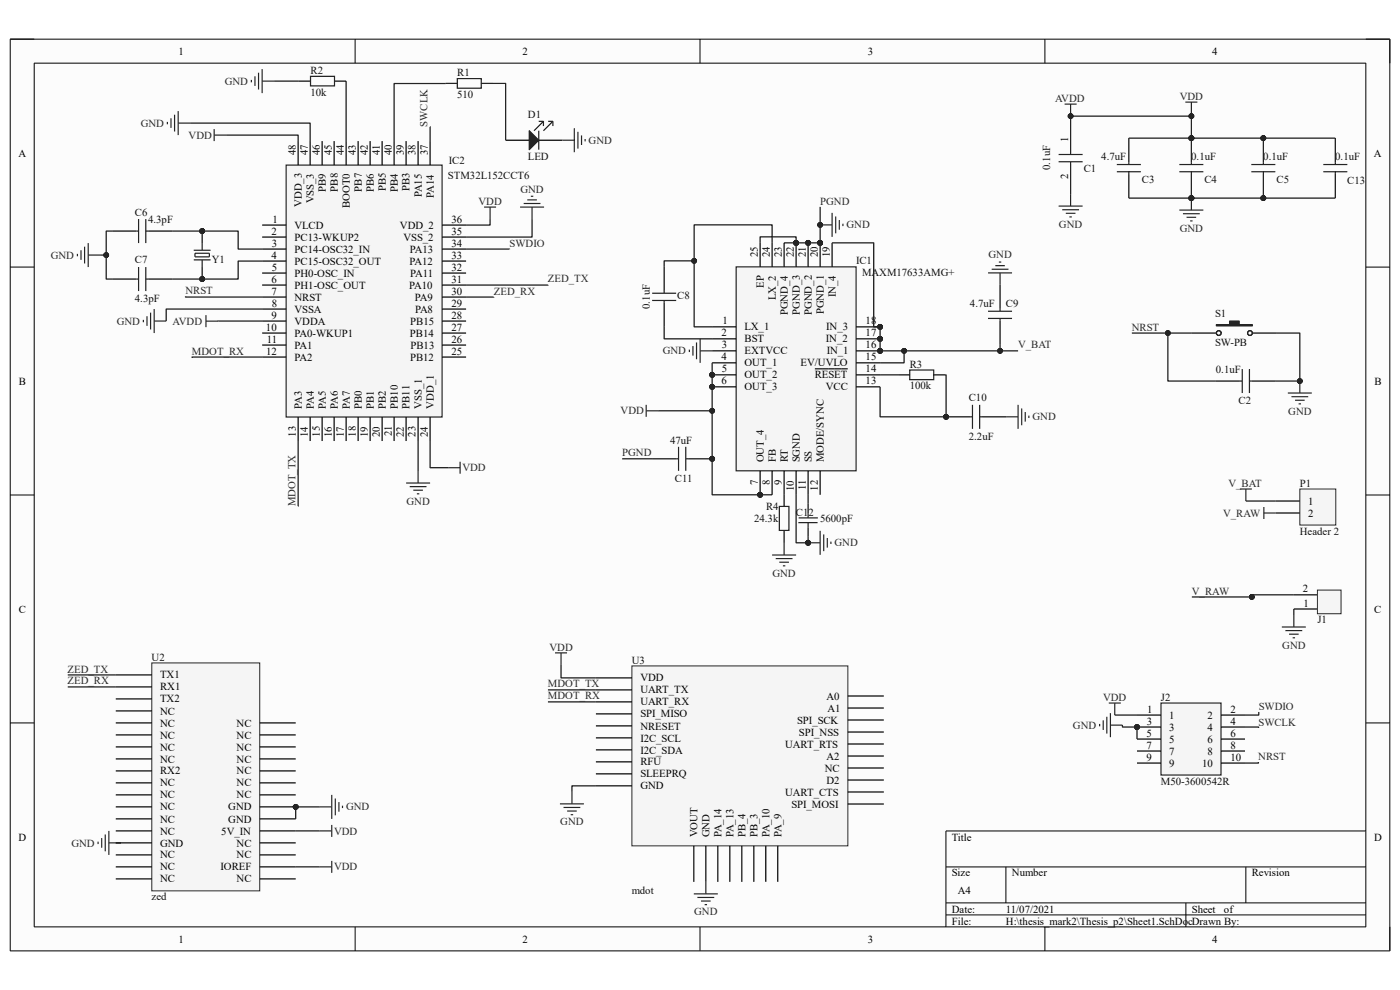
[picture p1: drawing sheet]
<svg xmlns="http://www.w3.org/2000/svg" width="297mm" height="210mm" viewBox="0 0 297 210" stroke-linecap="round" stroke-linejoin="round" font-family="sans-serif">
<path d="M2.2 8.3h292.7v193.4h-292.7z" fill-rule="evenodd" fill="#fcfcfc"/>
<path d="M2.2 8.3h292.7v193.4h-292.7z" fill="none" stroke="#000" stroke-width=".21"/>
<path d="M7.3 13.4h282.5v183.2h-282.5z" fill-rule="evenodd" fill="#fcfcfc"/>
<g fill="none" stroke="#000" stroke-width=".21">
<path d="M2.2 8.3h5.1M7.3 13.4h282.5v183.2h-282.5zM75.3 8.3v5.1M148.5 8.3v5.1M221.7 8.3v5.1M289.8 8.3h5.1v5.1M2.2 56.7h5.1M289.8 56.7h5.1M2.2 105h5.1M289.8 105h5.1M2.2 153.4h5.1M289.8 153.4h5.1"/>
<path d="M289.8 176.3h-89.1v20.3M75.3 196.6v5.1M148.5 196.6v5.1M200.7 183.9h89.1M200.7 191.5h89.1M200.7 194.1h89.1M213.4 183.9v7.6M221.7 196.6v5.1M251.6 191.5v5.1M264.3 183.9v7.6M294.9 196.6v5.1"/>
</g>
<circle cx="252.8" cy="29.3" r=".51" fill="#0e0e0e"/>
<circle cx="252.8" cy="29.3" r=".51" fill="none" stroke="#0e0e0e" stroke-width=".21"/>
<circle cx="252.8" cy="42" r=".51" fill="#0e0e0e"/>
<circle cx="252.8" cy="42" r=".51" fill="none" stroke="#0e0e0e" stroke-width=".21"/>
<path d="M252.8 29.3v5.1" fill="none" stroke="#000" stroke-width=".25"/>
<circle cx="252.8" cy="29.3" r=".51" fill="#0e0e0e"/>
<circle cx="252.8" cy="29.3" r=".51" fill="none" stroke="#0e0e0e" stroke-width=".21"/>
<path d="M252.8 36.9v5.1" fill="none" stroke="#000" stroke-width=".25"/>
<circle cx="252.8" cy="42" r=".51" fill="#0e0e0e"/>
<circle cx="252.8" cy="42" r=".51" fill="none" stroke="#0e0e0e" stroke-width=".21"/>
<path d="M250.2 34.9h5.1M250.2 36.4h5.1M252.8 34.4v.5M252.8 36.4v.5" fill="none" stroke="#1c1c1c" stroke-width=".25"/>
<circle cx="268" cy="29.3" r=".51" fill="#0e0e0e"/>
<circle cx="268" cy="29.3" r=".51" fill="none" stroke="#0e0e0e" stroke-width=".21"/>
<circle cx="268" cy="42" r=".51" fill="#0e0e0e"/>
<circle cx="268" cy="42" r=".51" fill="none" stroke="#0e0e0e" stroke-width=".21"/>
<path d="M268 29.3v5.1" fill="none" stroke="#000" stroke-width=".25"/>
<circle cx="268" cy="29.3" r=".51" fill="#0e0e0e"/>
<circle cx="268" cy="29.3" r=".51" fill="none" stroke="#0e0e0e" stroke-width=".21"/>
<path d="M268 36.9v5.1" fill="none" stroke="#000" stroke-width=".25"/>
<circle cx="268" cy="42" r=".51" fill="#0e0e0e"/>
<circle cx="268" cy="42" r=".51" fill="none" stroke="#0e0e0e" stroke-width=".21"/>
<path d="M265.5 34.9h5.1M265.5 36.4h5.1M268 34.4v.5M268 36.4v.5" fill="none" stroke="#1c1c1c" stroke-width=".25"/>
<path d="M250.2 44.6h5.1M251 45.3h3.5M251.7 46.1h2.1M252.5 46.9h.5M252.8 42v2.6" fill="none" stroke="#262626" stroke-width=".25"/>
<circle cx="252.8" cy="42" r=".51" fill="#0e0e0e"/>
<circle cx="252.8" cy="42" r=".51" fill="none" stroke="#0e0e0e" stroke-width=".21"/>
<path d="M225.9 22.1h2.5M227.1 22.1v2.5M251.5 21.7h2.5M252.8 21.7v2.5" fill="none" stroke="#262626" stroke-width=".25"/>
<circle cx="227.1" cy="24.6" r=".51" fill="#0e0e0e"/>
<circle cx="227.1" cy="24.6" r=".51" fill="none" stroke="#0e0e0e" stroke-width=".21"/>
<path d="M227.1 27.2v5.1M227.1 34.8v5.1M252.9 70.7h5M265.8 70.7h5.1" fill="none" stroke="#000" stroke-width=".25"/>
<path d="M224.6 32.8h5.1M224.6 34.3h5.1M227.1 32.3v.5M227.1 34.3v.5" fill="none" stroke="#1c1c1c" stroke-width=".25"/>
<path d="M224.6 43.7h5.1M225.4 44.5h3.5M226.1 45.3h2.1M226.9 46h.5M227.1 41.2v2.5M95.1 99.2h2.5M97.6 97.9v2.6" fill="none" stroke="#262626" stroke-width=".25"/>
<path d="M258.1 68.9h2.8v-.8h2v.8h2.8v.2h-7.6z" fill-rule="evenodd" fill="#1c1c1c"/>
<g fill="none" stroke="#1c1c1c" stroke-width=".25">
<path d="M258.1 68.9h2.8v-.8h2v.8h2.8v.2h-7.6z"/>
<circle cx="258.6" cy="70.7" r=".51"/>
<circle cx="265.2" cy="70.7" r=".51"/>
</g>
<path d="M273.2 83.4h5.1M274 84.1h3.5M274.7 84.9h2.1M275.5 85.7h.5M275.8 80.8v2.6" fill="none" stroke="#262626" stroke-width=".25"/>
<circle cx="275.8" cy="80.8" r=".51" fill="#0e0e0e"/>
<circle cx="275.8" cy="80.8" r=".51" fill="none" stroke="#0e0e0e" stroke-width=".21"/>
<path d="M63.4 17.2h2.6M70.9 17.2h2.5M94.6 17.7h2.5M102 17.7h2.6M257.9 80.8h5.1M265.6 80.8h5.1" fill="none" stroke="#000" stroke-width=".25"/>
<path d="M65.9 16.2h5.1v2h-5.1zM97 16.7h5.1v2h-5.1zM114.3 27.7v4M263.5 78.3v5.1M265.1 78.3v5.1M263 80.8h.5M265.1 80.8h.5" fill="none" stroke="#1c1c1c" stroke-width=".25"/>
<path d="M53.3 17v.5M54.1 16.2v2M54.9 15.4v3.6M55.6 14.7v5.1M55.6 17.2h2.6" fill="none" stroke="#262626" stroke-width=".25"/>
<path d="M112.3 27.7l2 2-2 2z" fill="#1c1c1c"/>
<path d="M112.3 27.7l2 2-2 2zM114.3 25.7h1M115.3 25.7l-2 2M115.3 25.7v1M116.3 25.7h1M117.3 25.7l-2 2M117.3 25.7v1M236.9 36.4h5.1M236.9 34.9h5.1M239.5 34.4v.5M239.5 36.4v.5" fill="none" stroke="#1c1c1c" stroke-width=".25"/>
<path d="M107.3 29.7h5M114.3 29.7h5M239.5 29.3v5.1M239.5 36.9v5.1" fill="none" stroke="#000" stroke-width=".25"/>
<path d="M119.3 29.7h2.5M121.8 27.2v5.1M122.6 28v3.5M123.4 28.7v2.1M124.1 29.5v.5" fill="none" stroke="#262626" stroke-width=".25"/>
<circle cx="62.7" cy="171.2" r=".51" fill="#0e0e0e"/>
<circle cx="62.7" cy="171.2" r=".51" fill="none" stroke="#0e0e0e" stroke-width=".21"/>
<path d="M32.2 140.6h22.9v48.4h-22.9z" fill-rule="evenodd" fill="#f5f5f5"/>
<path d="M32.2 140.6h22.9v48.4h-22.9z" fill="none" stroke="#262626" stroke-width=".21"/>
<g fill="none" stroke="#000" stroke-width=".25">
<path d="M24.6 143.2h7.6M24.6 145.7h7.6M24.6 148.3h7.6M24.6 150.8h7.6M24.6 153.4h7.6M24.6 155.9h7.6M24.6 158.4h7.6M24.6 161h7.6M24.6 163.5h7.6M24.6 166.1h7.6M24.6 168.6h7.6M24.6 171.2h7.6"/>
<path d="M24.6 173.7h7.6M24.6 176.3h7.6M24.6 178.8h7.6M55.1 171.2h7.6M55.1 173.7h7.6M55.1 176.3h7.6M55.1 178.8h7.6M24.6 181.4h7.6M24.6 183.9h7.6M24.6 186.4h7.6M55.1 181.4h7.6M55.1 183.9h7.6"/>
<path d="M55.1 186.4h7.6"/>
</g>
<circle cx="62.7" cy="171.2" r=".51" fill="#0e0e0e"/>
<circle cx="62.7" cy="171.2" r=".51" fill="none" stroke="#0e0e0e" stroke-width=".21"/>
<path d="M55.1 158.4h7.6M55.1 155.9h7.6M55.1 153.4h7.6M55.1 168.6h7.6M55.1 166.1h7.6M55.1 163.5h7.6M55.1 161h7.6" fill="none" stroke="#000" stroke-width=".25"/>
<path d="M134.1 141.3h45.8v38.1h-45.8z" fill-rule="evenodd" fill="#f5f5f5"/>
<path d="M134.1 141.3h45.8v38.1h-45.8z" fill="none" stroke="#262626" stroke-width=".21"/>
<g fill="none" stroke="#000" stroke-width=".25">
<path d="M274.5 129.2h5M274.5 126.2h5M126.4 143.8h7.7M126.4 146.4h7.7M126.4 148.9h7.7M126.4 151.4h7.7M126.4 154h7.7M126.4 156.5h7.7M126.4 159.1h7.7M179.9 157.8h7.6M179.9 155.3h7.6M179.9 152.7h7.6"/>
<path d="M179.9 150.2h7.6M179.9 147.6h7.6M126.4 161.6h7.7M126.4 164.2h7.7M126.4 166.7h7.7M147.2 179.4v7.7M149.7 179.4v7.7M152.3 179.4v7.7M154.8 179.4v7.7M157.4 179.4v7.7M159.9 179.4v7.7M162.5 179.4v7.7"/>
<path d="M165 179.4v7.7M179.9 170.6h7.6M179.9 168h7.6M179.9 165.5h7.6M179.9 162.9h7.6M179.9 160.4h7.6"/>
</g>
<g fill="none" stroke="#262626" stroke-width=".25">
<path d="M16.4 53.9v.5M17.2 53.1v2M17.9 52.3v3.6M18.7 51.6v5.1M18.7 54.1h2.6M117.8 138.5h2.5M119 138.5v2.5M20.8 178.6v.5M21.6 177.8v2M22.3 177v3.6M23.1 176.3v5.1M23.1 178.8h2.5"/>
<path d="M67.8 171.2h2.6M67.8 176.3h2.6M70.4 168.6v5.1M70.4 175v2.5M71.1 169.4v3.6M71.9 170.2v2M72.7 170.9v.5M118.8 170.5h5.1M119.6 171.3h3.5M120.3 172.1h2.1M121.1 172.8h.5M121.3 168v2.5"/>
<path d="M67.8 183.9h2.6M70.4 182.6v2.6M147.2 189.6h5.1M148 190.4h3.5M148.7 191.1h2.1M149.5 191.9h.5M149.7 187.1v2.5"/>
</g>
<path d="M279.5 125.2h5v5h-5z" fill-rule="evenodd" fill="#f5f5f5"/>
<path d="M279.5 125.2h5v5h-5z" fill="none" stroke="#262626" stroke-width=".21"/>
<path d="M271.9 133h5.1M272.7 133.8h3.6M273.5 134.5h2M274.2 135.3h.5M274.5 130.5v2.5" fill="none" stroke="#262626" stroke-width=".25"/>
<circle cx="151.1" cy="79.5" r=".51" fill="#0e0e0e"/>
<circle cx="151.1" cy="79.5" r=".51" fill="none" stroke="#0e0e0e" stroke-width=".21"/>
<circle cx="151.1" cy="82.1" r=".51" fill="#0e0e0e"/>
<circle cx="151.1" cy="82.1" r=".51" fill="none" stroke="#0e0e0e" stroke-width=".21"/>
<circle cx="161.3" cy="105" r=".51" fill="#0e0e0e"/>
<circle cx="161.3" cy="105" r=".51" fill="none" stroke="#0e0e0e" stroke-width=".21"/>
<circle cx="186.7" cy="74.4" r=".51" fill="#0e0e0e"/>
<circle cx="186.7" cy="74.4" r=".51" fill="none" stroke="#0e0e0e" stroke-width=".21"/>
<circle cx="186.7" cy="71.9" r=".51" fill="#0e0e0e"/>
<circle cx="186.7" cy="71.9" r=".51" fill="none" stroke="#0e0e0e" stroke-width=".21"/>
<circle cx="186.7" cy="69.3" r=".51" fill="#0e0e0e"/>
<circle cx="186.7" cy="69.3" r=".51" fill="none" stroke="#0e0e0e" stroke-width=".21"/>
<circle cx="174" cy="51.5" r=".51" fill="#0e0e0e"/>
<circle cx="174" cy="51.5" r=".51" fill="none" stroke="#0e0e0e" stroke-width=".21"/>
<circle cx="171.4" cy="51.5" r=".51" fill="#0e0e0e"/>
<circle cx="171.4" cy="51.5" r=".51" fill="none" stroke="#0e0e0e" stroke-width=".21"/>
<circle cx="168.9" cy="51.5" r=".51" fill="#0e0e0e"/>
<circle cx="168.9" cy="51.5" r=".51" fill="none" stroke="#0e0e0e" stroke-width=".21"/>
<path d="M156.2 56.6h25.4v43.3h-25.4z" fill-rule="evenodd" fill="#f5f5f5"/>
<path d="M156.2 56.6h25.4v43.3h-25.4z" fill="none" stroke="#262626" stroke-width=".25"/>
<path d="M151.1 69.3h5.1M151.1 71.9h5.1M151.1 74.4h5.1M151.1 77h5.1M151.1 79.5h5.1" fill="none" stroke="#000" stroke-width=".25"/>
<circle cx="151.1" cy="79.5" r=".51" fill="#0e0e0e"/>
<circle cx="151.1" cy="79.5" r=".51" fill="none" stroke="#0e0e0e" stroke-width=".21"/>
<path d="M151.1 82.1h5.1" fill="none" stroke="#000" stroke-width=".25"/>
<circle cx="151.1" cy="82.1" r=".51" fill="#0e0e0e"/>
<circle cx="151.1" cy="82.1" r=".51" fill="none" stroke="#0e0e0e" stroke-width=".21"/>
<path d="M161.3 99.9v5.1" fill="none" stroke="#000" stroke-width=".25"/>
<circle cx="161.3" cy="105" r=".51" fill="#0e0e0e"/>
<circle cx="161.3" cy="105" r=".51" fill="none" stroke="#0e0e0e" stroke-width=".21"/>
<path d="M172.9 78.2h6.9M181.6 79.5h5.1M181.6 77h5.1M181.6 74.4h5.1M163.8 99.9v5.1M166.3 99.9v5.1M168.9 99.9v5.1M171.4 99.9v5.1M174 99.9v5.1M181.6 82.1h5.1" fill="none" stroke="#000" stroke-width=".25"/>
<circle cx="186.7" cy="74.4" r=".51" fill="#0e0e0e"/>
<circle cx="186.7" cy="74.4" r=".51" fill="none" stroke="#0e0e0e" stroke-width=".21"/>
<path d="M181.6 71.9h5.1" fill="none" stroke="#000" stroke-width=".25"/>
<circle cx="186.7" cy="71.9" r=".51" fill="#0e0e0e"/>
<circle cx="186.7" cy="71.9" r=".51" fill="none" stroke="#0e0e0e" stroke-width=".21"/>
<path d="M181.6 69.3h5.1" fill="none" stroke="#000" stroke-width=".25"/>
<circle cx="186.7" cy="69.3" r=".51" fill="#0e0e0e"/>
<circle cx="186.7" cy="69.3" r=".51" fill="none" stroke="#0e0e0e" stroke-width=".21"/>
<path d="M174 51.5v5.1M176.5 51.5v5.1" fill="none" stroke="#000" stroke-width=".25"/>
<circle cx="174" cy="51.5" r=".51" fill="#0e0e0e"/>
<circle cx="174" cy="51.5" r=".51" fill="none" stroke="#0e0e0e" stroke-width=".21"/>
<path d="M171.4 51.5v5.1" fill="none" stroke="#000" stroke-width=".25"/>
<circle cx="171.4" cy="51.5" r=".51" fill="#0e0e0e"/>
<circle cx="171.4" cy="51.5" r=".51" fill="none" stroke="#0e0e0e" stroke-width=".21"/>
<path d="M168.9 51.5v5.1" fill="none" stroke="#000" stroke-width=".25"/>
<circle cx="168.9" cy="51.5" r=".51" fill="#0e0e0e"/>
<circle cx="168.9" cy="51.5" r=".51" fill="none" stroke="#0e0e0e" stroke-width=".21"/>
<path d="M161.3 51.5v5.1M163.8 51.5v5.1M166.3 51.5v5.1M212.2 60.4v5.1M212.2 68.1v5.1" fill="none" stroke="#000" stroke-width=".25"/>
<path d="M209.6 67.6h5.1M209.6 66h5.1M212.2 65.5v.5M212.2 67.6v.5" fill="none" stroke="#1c1c1c" stroke-width=".25"/>
<path d="M209.6 57.9h5.1M210.4 57.1h3.5M211.1 56.4h2.1M211.9 55.6h.5M212.2 57.9v2.5" fill="none" stroke="#262626" stroke-width=".25"/>
<circle cx="151.1" cy="97.3" r=".51" fill="#0e0e0e"/>
<circle cx="151.1" cy="97.3" r=".51" fill="none" stroke="#0e0e0e" stroke-width=".21"/>
<path d="M146 97.3h5.1" fill="none" stroke="#000" stroke-width=".25"/>
<circle cx="151.1" cy="97.3" r=".51" fill="#0e0e0e"/>
<circle cx="151.1" cy="97.3" r=".51" fill="none" stroke="#0e0e0e" stroke-width=".21"/>
<path d="M138.4 97.3h5" fill="none" stroke="#000" stroke-width=".25"/>
<path d="M143.4 97.3h.6M144 94.8v5.1M145.5 94.8v5.1M145.5 97.3h.5" fill="none" stroke="#1c1c1c" stroke-width=".25"/>
<circle cx="200.7" cy="88.4" r=".51" fill="#0e0e0e"/>
<circle cx="200.7" cy="88.4" r=".51" fill="none" stroke="#0e0e0e" stroke-width=".21"/>
<path d="M200.7 88.4h5.1" fill="none" stroke="#000" stroke-width=".25"/>
<circle cx="200.7" cy="88.4" r=".51" fill="#0e0e0e"/>
<circle cx="200.7" cy="88.4" r=".51" fill="none" stroke="#0e0e0e" stroke-width=".21"/>
<path d="M208.3 88.4h5.1M171.4 106.9v2M171.4 111.9v2" fill="none" stroke="#000" stroke-width=".25"/>
<path d="M205.8 88.4h.5M206.3 85.9v5.1M207.8 85.9v5.1M207.8 88.4h.5M169.4 110.9h4.1M169.4 109.9h4.1M171.4 108.9v1M171.4 110.9v1" fill="none" stroke="#1c1c1c" stroke-width=".25"/>
<path d="M213.4 88.4h2.6M216 85.9v5.1M216.7 86.6v3.6M217.5 87.4v2M218.3 88.2v.5M171.4 115.1h2.6M174 112.6v5.1M174.8 113.4v3.5M175.5 114.1v2.1M176.3 114.9v.5" fill="none" stroke="#262626" stroke-width=".25"/>
<circle cx="171.4" cy="115.1" r=".51" fill="#0e0e0e"/>
<circle cx="171.4" cy="115.1" r=".51" fill="none" stroke="#0e0e0e" stroke-width=".21"/>
<path d="M23.8 59.2h5.1M23.8 49h5.1M31.4 59.2h5.1M31.4 49h5.1M140.9 56.6v5.1M140.9 64.2v5.1M190.5 79.5h2.6M198 79.5h2.6M166.3 105v2.5M166.3 112.4v2.6" fill="none" stroke="#000" stroke-width=".25"/>
<g fill="none" stroke="#1c1c1c" stroke-width=".25">
<path d="M28.9 59.2h.5M28.9 49h.5M29.4 46.5v5.1M29.4 56.7v5M30.9 46.5v5.1M30.9 56.7v5M30.9 59.2h.5M30.9 49h.5M138.4 63.7h5M138.4 62.2h5M140.9 61.7v.5M140.9 63.7v.5"/>
<path d="M193 78.5h5.1v2h-5.1zM165.3 107.4h2.1v5.1h-2.1z"/>
</g>
<path d="M146.2 74.2v.5M147 73.4v2M147.8 72.6v3.6M148.5 71.9v5.1M148.5 74.4h2.6" fill="none" stroke="#262626" stroke-width=".25"/>
<circle cx="42.9" cy="49" r=".51" fill="#0e0e0e"/>
<circle cx="42.9" cy="49" r=".51" fill="none" stroke="#0e0e0e" stroke-width=".21"/>
<circle cx="42.9" cy="59.2" r=".51" fill="#0e0e0e"/>
<circle cx="42.9" cy="59.2" r=".51" fill="none" stroke="#0e0e0e" stroke-width=".21"/>
<path d="M41.1 55.1h3.6M41.1 53.1h3.6M41.4 53.7h3v.8h-3zM42.9 51.6v1.5M42.9 55.1v1.6" fill="none" stroke="#1c1c1c" stroke-width=".25"/>
<path d="M42.9 49v2.6" fill="none" stroke="#000" stroke-width=".25"/>
<circle cx="42.9" cy="49" r=".51" fill="#0e0e0e"/>
<circle cx="42.9" cy="49" r=".51" fill="none" stroke="#0e0e0e" stroke-width=".21"/>
<path d="M42.9 56.7v2.5" fill="none" stroke="#000" stroke-width=".25"/>
<circle cx="42.9" cy="59.2" r=".51" fill="#0e0e0e"/>
<circle cx="42.9" cy="59.2" r=".51" fill="none" stroke="#0e0e0e" stroke-width=".21"/>
<path d="M137.1 85.9v2.5M137.1 87.1h2.5M163.8 117.7h5.1M164.6 118.5h3.5M165.3 119.3h2.1M166.3 115.2v2.5M166.1 120h.5" fill="none" stroke="#262626" stroke-width=".25"/>
<path d="M275.8 103.7h7.6v7.7h-7.6z" fill-rule="evenodd" fill="#f5f5f5"/>
<path d="M275.8 103.7h7.6v7.7h-7.6z" fill="none" stroke="#262626" stroke-width=".21"/>
<path d="M270.7 106.3h5.1M270.7 108.8h5.1" fill="none" stroke="#000" stroke-width=".25"/>
<path d="M174 47.7h2.5M176.5 45.2v5M177.3 45.9v3.6M178.1 46.7v2M178.8 47.5v.5M263 103.7h2.6M264.3 103.7v2.6M268.1 107.6v2.5M268.1 108.8h2.6" fill="none" stroke="#262626" stroke-width=".25"/>
<circle cx="174" cy="47.7" r=".51" fill="#0e0e0e"/>
<circle cx="174" cy="47.7" r=".51" fill="none" stroke="#0e0e0e" stroke-width=".21"/>
<path d="M283.3 29.3v5.1M283.3 36.9v5.1" fill="none" stroke="#000" stroke-width=".25"/>
<path d="M280.7 34.9h5.1M280.7 36.4h5.1M283.3 34.4v.5M283.3 36.4v.5" fill="none" stroke="#1c1c1c" stroke-width=".25"/>
<path d="M60.7 35h33.1v53.5h-33.1z" fill-rule="evenodd" fill="#f5f5f5"/>
<g fill="none" stroke="#262626" stroke-width=".25">
<path d="M35.5 25.9v.5M36.3 25.1v2M37 24.3v3.6M37.8 23.6v5.1M37.8 26.1h2.5M45.4 27.4v2.5M45.4 28.7h2.6M60.7 35h33.1v53.5h-33.1zM102.7 43.9h2.5M104 43.9v2.6M110.3 43.9h5.1M111.1 43.2h3.6"/>
<path d="M111.9 42.4h2M112.6 41.6h.5M112.9 43.9v2.6M30.4 67.9v.5M31.2 67.1v2M31.9 66.3v3.6M32.7 65.6v5.1M32.7 68.1h2.6M43.7 66.9v2.5M43.7 68.1h2.5M88.7 99.9v2.6M86.2 102.5h5"/>
<path d="M86.9 103.2h3.6M87.7 104h2M88.4 104.8h.6"/>
</g>
<g fill="none" stroke="#000" stroke-width=".25">
<path d="M63.2 29.9v5.1M65.8 29.9v5.1M68.3 29.9v5.1M70.9 29.9v5.1M73.4 29.9v5.1M76 29.9v5.1M78.5 29.9v5.1M81.1 29.9v5.1M83.6 29.9v5.1M86.2 29.9v5.1M88.7 29.9v5.1M91.2 29.9v5.1"/>
<path d="M55.6 47.7h5.1M55.6 50.3h5.1M55.6 52.8h5.1M55.6 55.4h5.1M55.6 57.9h5.1M93.8 47.7h5.1M93.8 50.3h5.1M93.8 52.8h5.1M93.8 55.4h5.1M93.8 57.9h5.1M55.6 60.5h5.1M55.6 63h5.1"/>
<path d="M55.6 65.6h5.1M55.6 68.1h5.1M55.6 70.7h5.1M55.6 73.2h5.1M55.6 75.7h5.1M93.8 60.5h5.1M93.8 63h5.1M93.8 65.6h5.1M93.8 68.1h5.1M93.8 70.7h5.1M93.8 73.2h5.1M93.8 75.7h5.1"/>
<path d="M63.3 88.5v5.1M65.8 88.5v5.1M68.3 88.5v5.1M70.9 88.5v5.1M73.4 88.5v5.1M76 88.5v5.1M78.5 88.5v5.1M81.1 88.5v5.1M83.6 88.5v5.1M86.2 88.5v5.1M88.7 88.5v5.1M91.2 88.5v5.1"/>
</g>
<circle cx="241.2" cy="154.2" r=".51" fill="#0e0e0e"/>
<circle cx="241.2" cy="154.2" r=".51" fill="none" stroke="#0e0e0e" stroke-width=".21"/>
<path d="M246.3 149.1h12.7v15.3h-12.7z" fill-rule="evenodd" fill="#f5f5f5"/>
<path d="M246.3 149.1h12.7v15.3h-12.7z" fill="none" stroke="#262626" stroke-width=".25"/>
<path d="M241.2 151.7h5.1M241.2 154.2h5.1" fill="none" stroke="#000" stroke-width=".25"/>
<circle cx="241.2" cy="154.2" r=".51" fill="#0e0e0e"/>
<circle cx="241.2" cy="154.2" r=".51" fill="none" stroke="#0e0e0e" stroke-width=".21"/>
<path d="M241.2 156.8h5.1M241.2 159.3h5.1M259 156.8h5.1M259 159.3h5.1M259 151.7h5.1M259 154.2h5.1M241.2 161.9h5.1M259 161.9h5.1" fill="none" stroke="#000" stroke-width=".25"/>
<path d="M233.3 153.6v.5M234.1 152.8v2M234.8 152.1v3.5M235.2 149.1h2.6M235.6 151.3v5.1M235.6 153.8h2.5M236.5 149.1v2.6" fill="none" stroke="#262626" stroke-width=".25"/>
<path d="M265.6 126.6v.7" fill="none" stroke="#0e0e0e" stroke-width=".25"/>
<circle cx="265.6" cy="126.6" r=".51" fill="#0e0e0e"/>
<circle cx="265.6" cy="126.6" r=".51" fill="none" stroke="#0e0e0e" stroke-width=".21"/>
<path d="M21.3 54.1h1.2v5.1h1.3M14.4 145.7h10.2M14.4 143.2h10.2" fill="none" stroke="#0e0e0e" stroke-width=".25"/>
<circle cx="22.5" cy="54.1" r=".51" fill="#0e0e0e"/>
<circle cx="22.5" cy="54.1" r=".51" fill="none" stroke="#0e0e0e" stroke-width=".21"/>
<path d="M23.8 49h-1.3v5.1" fill="none" stroke="#0e0e0e" stroke-width=".25"/>
<circle cx="22.5" cy="54.1" r=".51" fill="#0e0e0e"/>
<circle cx="22.5" cy="54.1" r=".51" fill="none" stroke="#0e0e0e" stroke-width=".21"/>
<path d="M55.6 55.4h-5.1v3.8h-14M55.6 65.6h-20.3v2.5M24.6 178.8h1" fill="none" stroke="#0e0e0e" stroke-width=".25"/>
<circle cx="42.9" cy="59.2" r=".51" fill="#0e0e0e"/>
<circle cx="42.9" cy="59.2" r=".51" fill="none" stroke="#0e0e0e" stroke-width=".21"/>
<path d="M36.5 49h14v3.8h5.1" fill="none" stroke="#0e0e0e" stroke-width=".25"/>
<circle cx="42.9" cy="49" r=".51" fill="#0e0e0e"/>
<circle cx="42.9" cy="49" r=".51" fill="none" stroke="#0e0e0e" stroke-width=".21"/>
<path d="M58.2 17.2h5.2M40.3 26.1h25.5v3.8M48 28.7h15.2v1.2M39.4 62.9v.1h16.2M55.6 75.7h-14.9v.2M55.6 68.1h-9.4M62.7 176.3h5.1M67.8 171.2h-5.1v2.5M62.7 183.9h5.1" fill="none" stroke="#0e0e0e" stroke-width=".25"/>
<circle cx="62.7" cy="171.2" r=".51" fill="#0e0e0e"/>
<circle cx="62.7" cy="171.2" r=".51" fill="none" stroke="#0e0e0e" stroke-width=".21"/>
<g fill="none" stroke="#0e0e0e" stroke-width=".25">
<path d="M94.6 17.7h-11v12.2M104.6 17.7h2.7v12M91.2 26.9v3M98.9 52.8l9.2 .1M104 46.5v1.2h-5.1M112.9 46.5v3.8h-14M104.8 63h-5.9M116.3 60.4l-17.4 .1M63.3 93.6l-.1 13.8M91.2 93.6v5.6h3.9M132 97.3h6.4M139.6 87.1h11.5"/>
<path d="M116.2 148.9h10.2M116.2 146.4h10.2M119 141v2.8h7.4M126.4 166.7h-5.1v1.3"/>
</g>
<circle cx="151.1" cy="87.1" r=".51" fill="#0e0e0e"/>
<circle cx="151.1" cy="87.1" r=".51" fill="none" stroke="#0e0e0e" stroke-width=".21"/>
<path d="M147.3 55.3h-6.4v1.3M140.9 69.3v2.6h10.2" fill="none" stroke="#0e0e0e" stroke-width=".25"/>
<circle cx="147.3" cy="55.3" r=".51" fill="#0e0e0e"/>
<circle cx="147.3" cy="55.3" r=".51" fill="none" stroke="#0e0e0e" stroke-width=".21"/>
<path d="M163.8 51.5v-3.8h-16.5v21.6h3.8" fill="none" stroke="#0e0e0e" stroke-width=".25"/>
<circle cx="147.3" cy="55.3" r=".51" fill="#0e0e0e"/>
<circle cx="147.3" cy="55.3" r=".51" fill="none" stroke="#0e0e0e" stroke-width=".21"/>
<path d="M151.1 77v28h12.7" fill="none" stroke="#0e0e0e" stroke-width=".25"/>
<circle cx="161.3" cy="105" r=".51" fill="#0e0e0e"/>
<circle cx="161.3" cy="105" r=".51" fill="none" stroke="#0e0e0e" stroke-width=".21"/>
<circle cx="151.1" cy="97.3" r=".51" fill="#0e0e0e"/>
<circle cx="151.1" cy="97.3" r=".51" fill="none" stroke="#0e0e0e" stroke-width=".21"/>
<circle cx="151.1" cy="87.1" r=".51" fill="#0e0e0e"/>
<circle cx="151.1" cy="87.1" r=".51" fill="none" stroke="#0e0e0e" stroke-width=".21"/>
<circle cx="151.1" cy="82.1" r=".51" fill="#0e0e0e"/>
<circle cx="151.1" cy="82.1" r=".51" fill="none" stroke="#0e0e0e" stroke-width=".21"/>
<circle cx="151.1" cy="79.5" r=".51" fill="#0e0e0e"/>
<circle cx="151.1" cy="79.5" r=".51" fill="none" stroke="#0e0e0e" stroke-width=".21"/>
<path d="M161.3 51.5v-1.3h7.6v1.3" fill="none" stroke="#0e0e0e" stroke-width=".25"/>
<circle cx="168.9" cy="51.5" r=".51" fill="#0e0e0e"/>
<circle cx="168.9" cy="51.5" r=".51" fill="none" stroke="#0e0e0e" stroke-width=".21"/>
<path d="M166.3 51.5h7.7" fill="none" stroke="#0e0e0e" stroke-width=".25"/>
<circle cx="174" cy="51.5" r=".51" fill="#0e0e0e"/>
<circle cx="174" cy="51.5" r=".51" fill="none" stroke="#0e0e0e" stroke-width=".21"/>
<circle cx="171.4" cy="51.5" r=".51" fill="#0e0e0e"/>
<circle cx="171.4" cy="51.5" r=".51" fill="none" stroke="#0e0e0e" stroke-width=".21"/>
<circle cx="168.9" cy="51.5" r=".51" fill="#0e0e0e"/>
<circle cx="168.9" cy="51.5" r=".51" fill="none" stroke="#0e0e0e" stroke-width=".21"/>
<path d="M168.9 105v10.1h2.5" fill="none" stroke="#0e0e0e" stroke-width=".25"/>
<circle cx="171.4" cy="115.1" r=".51" fill="#0e0e0e"/>
<circle cx="171.4" cy="115.1" r=".51" fill="none" stroke="#0e0e0e" stroke-width=".21"/>
<path d="M176.5 51.5h8.9v17.8h1.3v5.1h29.3" fill="none" stroke="#0e0e0e" stroke-width=".25"/>
<circle cx="186.7" cy="69.3" r=".51" fill="#0e0e0e"/>
<circle cx="186.7" cy="69.3" r=".51" fill="none" stroke="#0e0e0e" stroke-width=".21"/>
<circle cx="186.7" cy="71.9" r=".51" fill="#0e0e0e"/>
<circle cx="186.7" cy="71.9" r=".51" fill="none" stroke="#0e0e0e" stroke-width=".21"/>
<circle cx="186.7" cy="74.4" r=".51" fill="#0e0e0e"/>
<circle cx="186.7" cy="74.4" r=".51" fill="none" stroke="#0e0e0e" stroke-width=".21"/>
<circle cx="191.8" cy="74.4" r=".51" fill="#0e0e0e"/>
<circle cx="191.8" cy="74.4" r=".51" fill="none" stroke="#0e0e0e" stroke-width=".21"/>
<circle cx="212.2" cy="74.4" r=".51" fill="#0e0e0e"/>
<circle cx="212.2" cy="74.4" r=".51" fill="none" stroke="#0e0e0e" stroke-width=".21"/>
<path d="M200.6 79.5h.1v8.9h-14v-6.3" fill="none" stroke="#0e0e0e" stroke-width=".25"/>
<circle cx="200.7" cy="88.4" r=".51" fill="#0e0e0e"/>
<circle cx="200.7" cy="88.4" r=".51" fill="none" stroke="#0e0e0e" stroke-width=".21"/>
<path d="M186.7 79.5h3.8M191.8 74.4v2.6h-5.1" fill="none" stroke="#0e0e0e" stroke-width=".25"/>
<circle cx="191.8" cy="74.4" r=".51" fill="#0e0e0e"/>
<circle cx="191.8" cy="74.4" r=".51" fill="none" stroke="#0e0e0e" stroke-width=".21"/>
<path d="M252.8 24.6h-25.7v2.6" fill="none" stroke="#0e0e0e" stroke-width=".25"/>
<circle cx="227.1" cy="24.6" r=".51" fill="#0e0e0e"/>
<circle cx="227.1" cy="24.6" r=".51" fill="none" stroke="#0e0e0e" stroke-width=".21"/>
<circle cx="252.8" cy="24.6" r=".51" fill="#0e0e0e"/>
<circle cx="252.8" cy="24.6" r=".51" fill="none" stroke="#0e0e0e" stroke-width=".21"/>
<path d="M236.5 151.7h4.7M238.1 153.8v.4h3.1v2.6" fill="none" stroke="#0e0e0e" stroke-width=".25"/>
<circle cx="241.2" cy="154.2" r=".51" fill="#0e0e0e"/>
<circle cx="241.2" cy="154.2" r=".51" fill="none" stroke="#0e0e0e" stroke-width=".21"/>
<path d="M239.5 42h13.3" fill="none" stroke="#0e0e0e" stroke-width=".25"/>
<circle cx="252.8" cy="42" r=".51" fill="#0e0e0e"/>
<circle cx="252.8" cy="42" r=".51" fill="none" stroke="#0e0e0e" stroke-width=".21"/>
<path d="M239.5 29.3h13.3" fill="none" stroke="#0e0e0e" stroke-width=".25"/>
<circle cx="252.8" cy="29.3" r=".51" fill="#0e0e0e"/>
<circle cx="252.8" cy="29.3" r=".51" fill="none" stroke="#0e0e0e" stroke-width=".21"/>
<path d="M240.1 70.7h12.8" fill="none" stroke="#0e0e0e" stroke-width=".25"/>
<circle cx="247.8" cy="70.7" r=".51" fill="#0e0e0e"/>
<circle cx="247.8" cy="70.7" r=".51" fill="none" stroke="#0e0e0e" stroke-width=".21"/>
<path d="M247.8 70.7v10.1h10.1" fill="none" stroke="#0e0e0e" stroke-width=".25"/>
<circle cx="247.8" cy="70.7" r=".51" fill="#0e0e0e"/>
<circle cx="247.8" cy="70.7" r=".51" fill="none" stroke="#0e0e0e" stroke-width=".21"/>
<path d="M252.8 42h30.5" fill="none" stroke="#0e0e0e" stroke-width=".25"/>
<circle cx="252.8" cy="42" r=".51" fill="#0e0e0e"/>
<circle cx="252.8" cy="42" r=".51" fill="none" stroke="#0e0e0e" stroke-width=".21"/>
<circle cx="268" cy="42" r=".51" fill="#0e0e0e"/>
<circle cx="268" cy="42" r=".51" fill="none" stroke="#0e0e0e" stroke-width=".21"/>
<path d="M252.8 24.2v5.1h30.5" fill="none" stroke="#0e0e0e" stroke-width=".25"/>
<circle cx="252.8" cy="24.6" r=".51" fill="#0e0e0e"/>
<circle cx="252.8" cy="24.6" r=".51" fill="none" stroke="#0e0e0e" stroke-width=".21"/>
<circle cx="252.8" cy="29.3" r=".51" fill="#0e0e0e"/>
<circle cx="252.8" cy="29.3" r=".51" fill="none" stroke="#0e0e0e" stroke-width=".21"/>
<circle cx="268" cy="29.3" r=".51" fill="#0e0e0e"/>
<circle cx="268" cy="29.3" r=".51" fill="none" stroke="#0e0e0e" stroke-width=".21"/>
<path d="M274.5 126.2h-8.9v.4h-12.7" fill="none" stroke="#0e0e0e" stroke-width=".25"/>
<circle cx="265.6" cy="126.6" r=".51" fill="#0e0e0e"/>
<circle cx="265.6" cy="126.6" r=".51" fill="none" stroke="#0e0e0e" stroke-width=".21"/>
<path d="M270.9 70.7h4.9v10.1h-5.1M264.3 106.3h6.4M264.1 154.2h2.9v.2M267 151v.7h-2.9M267 161.7v.2h-2.9" fill="none" stroke="#0e0e0e" stroke-width=".25"/>
<circle cx="275.8" cy="80.8" r=".51" fill="#0e0e0e"/>
<circle cx="275.8" cy="80.8" r=".51" fill="none" stroke="#0e0e0e" stroke-width=".21"/>
<path d="M73.4 17.2v12.7M88.7 93.6v6.3M166.3 115v.2M171.4 113.9v1.2" fill="none" stroke="#0e0e0e" stroke-width=".25"/>
<circle cx="171.4" cy="115.1" r=".51" fill="#0e0e0e"/>
<circle cx="171.4" cy="115.1" r=".51" fill="none" stroke="#0e0e0e" stroke-width=".21"/>
<path d="M174 43.9v7.6M171.4 105v1.9" fill="none" stroke="#0e0e0e" stroke-width=".25"/>
<circle cx="174" cy="51.5" r=".51" fill="#0e0e0e"/>
<circle cx="174" cy="51.5" r=".51" fill="none" stroke="#0e0e0e" stroke-width=".21"/>
<circle cx="174" cy="47.7" r=".51" fill="#0e0e0e"/>
<circle cx="174" cy="47.7" r=".51" fill="none" stroke="#0e0e0e" stroke-width=".21"/>
<path d="M212.2 73.2v1.2" fill="none" stroke="#0e0e0e" stroke-width=".25"/>
<circle cx="212.2" cy="74.4" r=".51" fill="#0e0e0e"/>
<circle cx="212.2" cy="74.4" r=".51" fill="none" stroke="#0e0e0e" stroke-width=".21"/>
<path d="M227.1 39.9v1.3M274.5 129.2v1.3" fill="none" stroke="#0e0e0e" stroke-width=".25"/>
<g font-size="2.3">
<text x="37.9" y="11.6">1</text>
<text x="110.9" y="11.6">2</text>
<text x="184.1" y="11.6">3</text>
<text x="257.2" y="11.6">4</text>
<text x="3.9" y="33.2">A</text>
<text x="62.7" y="33" transform="rotate(-90 62.7 33)">48</text>
<text x="65.3" y="33" transform="rotate(-90 65.3 33)">47</text>
<text x="67.9" y="33" transform="rotate(-90 67.9 33)">46</text>
<text x="70.4" y="33" transform="rotate(-90 70.4 33)">45</text>
<text x="72.9" y="33" transform="rotate(-90 72.9 33)">44</text>
<text x="75.5" y="33" transform="rotate(-90 75.5 33)">43</text>
<text x="78" y="33" transform="rotate(-90 78 33)">42</text>
<text x="80.6" y="33" transform="rotate(-90 80.6 33)">41</text>
<text x="83.1" y="33" transform="rotate(-90 83.1 33)">40</text>
<text x="85.6" y="33" transform="rotate(-90 85.6 33)">39</text>
<text x="88.2" y="33" transform="rotate(-90 88.2 33)">38</text>
<text x="90.8" y="33" transform="rotate(-90 90.8 33)">37</text>
<text x="226.6" y="30.2" transform="rotate(-90 226.6 30.2)">1</text>
<text x="291.5" y="33.2">A</text>
<text x="69.1" y="40.7" transform="rotate(-90 69.1 40.7)">PB9</text>
<text x="71.7" y="40.6" transform="rotate(-90 71.7 40.6)">PB8</text>
<text x="76.8" y="40.6" transform="rotate(-90 76.8 40.6)">PB7</text>
<text x="79.3" y="40.7" transform="rotate(-90 79.3 40.7)">PB6</text>
<text x="81.8" y="40.6" transform="rotate(-90 81.8 40.6)">PB5</text>
<text x="84.4" y="40.7" transform="rotate(-90 84.4 40.7)">PB4</text>
<text x="86.9" y="40.6" transform="rotate(-90 86.9 40.6)">PB3</text>
<text x="89.5" y="41.9" transform="rotate(-90 89.5 41.9)">PA15</text>
<text x="92" y="42" transform="rotate(-90 92 42)">PA14</text>
<text x="226.6" y="37.9" transform="rotate(-90 226.6 37.9)">2</text>
<text x="57.8" y="47.2">1</text>
<text x="64" y="43.9" transform="rotate(-90 64 43.9)">VDD_3</text>
<text x="66.5" y="43.1" transform="rotate(-90 66.5 43.1)">VSS_3</text>
<text x="74.2" y="44.1" transform="rotate(-90 74.2 44.1)">BOOT0</text>
<text x="95.8" y="47.2">36</text>
<text x="57.6" y="49.8">2</text>
<text x="57.7" y="52.3">3</text>
<text x="62.5" y="48.5">VLCD</text>
<text x="62.5" y="51.1">PC13-WKUP2</text>
<text x="62.5" y="53.6">PC14-OSC32_IN</text>
<text x="84.8" y="48.5">VDD_2</text>
<text x="85.6" y="51.1">VSS_2</text>
<text x="87" y="53.6">PA13</text>
<text x="95.8" y="49.8">35</text>
<text x="95.8" y="52.3">34</text>
<text x="57.6" y="54.9">4</text>
<text x="57.6" y="59.9">6</text>
<text x="57.7" y="57.4">5</text>
<text x="62.5" y="56.1">PC15-OSC32_OUT</text>
<text x="62.5" y="58.7">PH0-OSC_IN</text>
<text x="86.9" y="56.1">PA12</text>
<text x="87" y="58.7">PA11</text>
<text x="95.8" y="54.9">33</text>
<text x="95.8" y="57.4">32</text>
<text x="95.8" y="59.9">31</text>
<text x="160.8" y="54.6" transform="rotate(-90 160.8 54.6)">25</text>
<text x="163.3" y="54.6" transform="rotate(-90 163.3 54.6)">24</text>
<text x="165.9" y="54.6" transform="rotate(-90 165.9 54.6)">23</text>
<text x="168.4" y="54.6" transform="rotate(-90 168.4 54.6)">22</text>
<text x="170.9" y="54.6" transform="rotate(-90 170.9 54.6)">21</text>
<text x="173.5" y="54.6" transform="rotate(-90 173.5 54.6)">20</text>
<text x="176" y="54.6" transform="rotate(-90 176 54.6)">19</text>
<text x="57.6" y="62.5">7</text>
<text x="57.7" y="65.1">8</text>
<text x="62.5" y="61.3">PH1-OSC_OUT</text>
<text x="62.5" y="63.8">NRST</text>
<text x="86.8" y="61.3">PA10</text>
<text x="88" y="63.8">PA9</text>
<text x="95.8" y="62.5">30</text>
<text x="95.8" y="65.1">29</text>
<text x="162.1" y="61" transform="rotate(-90 162.1 61)">EP</text>
<text x="164.6" y="63.7" transform="rotate(-90 164.6 63.7)">LX_2</text>
<text x="177.3" y="63" transform="rotate(-90 177.3 63)">IN_4</text>
<text x="56.4" y="70.1">10</text>
<text x="57.6" y="67.6">9</text>
<text x="62.5" y="66.3">VSSA</text>
<text x="62.5" y="68.9">VDDA</text>
<text x="62.5" y="71.4">PA0-WKUP1</text>
<text x="87" y="71.4">PB14</text>
<text x="87" y="68.9">PB15</text>
<text x="88.1" y="66.3">PA8</text>
<text x="95.8" y="67.6">28</text>
<text x="95.8" y="70.1">27</text>
<text x="153.1" y="71.4">2</text>
<text x="153.2" y="68.8">1</text>
<text x="157.9" y="70.1">LX_1</text>
<text x="167.1" y="66.8" transform="rotate(-90 167.1 66.8)">PGND_4</text>
<text x="169.7" y="66.8" transform="rotate(-90 169.7 66.8)">PGND_3</text>
<text x="172.2" y="66.8" transform="rotate(-90 172.2 66.8)">PGND_2</text>
<text x="174.8" y="66.7" transform="rotate(-90 174.8 66.7)">PGND_1</text>
<text x="175.3" y="70.1">IN_3</text>
<text x="183.6" y="71.4">17</text>
<text x="183.6" y="68.8">18</text>
<text x="56.5" y="75.2">12</text>
<text x="56.6" y="72.7">11</text>
<text x="62.5" y="74">PA1</text>
<text x="62.5" y="76.5">PA2</text>
<text x="87" y="76.5">PB12</text>
<text x="87.1" y="74">PB13</text>
<text x="95.8" y="72.7">26</text>
<text x="95.8" y="75.2">25</text>
<text x="153" y="76.5">4</text>
<text x="153.2" y="73.9">3</text>
<text x="157.9" y="72.6">BST</text>
<text x="157.9" y="75.2">EXTVCC</text>
<text x="157.9" y="77.7">OUT_1</text>
<text x="169.8" y="77.7">EV/UVLO</text>
<text x="175.2" y="72.6">IN_2</text>
<text x="175.4" y="75.2">IN_1</text>
<text x="183.6" y="76.5">15</text>
<text x="183.6" y="73.9">16</text>
<text x="4" y="81.6">B</text>
<text x="153.1" y="81.5">6</text>
<text x="153.1" y="79">5</text>
<text x="157.9" y="80.3">OUT_2</text>
<text x="157.9" y="82.8">OUT_3</text>
<text x="172.8" y="80.3">RESET</text>
<text x="175.2" y="82.8">VCC</text>
<text x="183.6" y="81.5">13</text>
<text x="183.6" y="79">14</text>
<text x="291.6" y="81.6">B</text>
<text x="64" y="86.7" transform="rotate(-90 64 86.7)">PA3</text>
<text x="66.5" y="86.7" transform="rotate(-90 66.5 86.7)">PA4</text>
<text x="69.1" y="86.7" transform="rotate(-90 69.1 86.7)">PA5</text>
<text x="71.7" y="86.7" transform="rotate(-90 71.7 86.7)">PA6</text>
<text x="74.2" y="86.7" transform="rotate(-90 74.2 86.7)">PA7</text>
<text x="76.8" y="86.7" transform="rotate(-90 76.8 86.7)">PB0</text>
<text x="79.3" y="86.7" transform="rotate(-90 79.3 86.7)">PB1</text>
<text x="81.8" y="86.7" transform="rotate(-90 81.8 86.7)">PB2</text>
<text x="84.4" y="86.7" transform="rotate(-90 84.4 86.7)">PB10</text>
<text x="86.9" y="86.7" transform="rotate(-90 86.9 86.7)">PB11</text>
<text x="89.5" y="86.7" transform="rotate(-90 89.5 86.7)">VSS_1</text>
<text x="92" y="86.7" transform="rotate(-90 92 86.7)">VDD_1</text>
<text x="62.7" y="92.6" transform="rotate(-90 62.7 92.6)">13</text>
<text x="65.3" y="92.7" transform="rotate(-90 65.3 92.7)">14</text>
<text x="67.9" y="92.7" transform="rotate(-90 67.9 92.7)">15</text>
<text x="70.4" y="92.7" transform="rotate(-90 70.4 92.7)">16</text>
<text x="72.9" y="92.7" transform="rotate(-90 72.9 92.7)">17</text>
<text x="75.5" y="92.7" transform="rotate(-90 75.5 92.7)">18</text>
<text x="78" y="92.7" transform="rotate(-90 78 92.7)">19</text>
<text x="80.6" y="92.7" transform="rotate(-90 80.6 92.7)">20</text>
<text x="83.1" y="92.5" transform="rotate(-90 83.1 92.5)">21</text>
<text x="85.6" y="92.7" transform="rotate(-90 85.6 92.7)">22</text>
<text x="88.2" y="92.6" transform="rotate(-90 88.2 92.6)">23</text>
<text x="90.8" y="92.7" transform="rotate(-90 90.8 92.7)">24</text>
<text x="162.1" y="98.1" transform="rotate(-90 162.1 98.1)">OUT_4</text>
<text x="164.6" y="98.1" transform="rotate(-90 164.6 98.1)">FB</text>
<text x="167.1" y="98.1" transform="rotate(-90 167.1 98.1)">RT</text>
<text x="169.7" y="98.1" transform="rotate(-90 169.7 98.1)">SGND</text>
<text x="172.2" y="98.1" transform="rotate(-90 172.2 98.1)">SS</text>
<text x="174.8" y="98.1" transform="rotate(-90 174.8 98.1)">MODE/SYNC</text>
<text x="160.8" y="103" transform="rotate(-90 160.8 103)">7</text>
<text x="163.3" y="102.9" transform="rotate(-90 163.3 102.9)">8</text>
<text x="165.9" y="103" transform="rotate(-90 165.9 103)">9</text>
<text x="168.4" y="104.1" transform="rotate(-90 168.4 104.1)">10</text>
<text x="170.9" y="103.9" transform="rotate(-90 170.9 103.9)">11</text>
<text x="173.5" y="104.1" transform="rotate(-90 173.5 104.1)">12</text>
<text x="277.5" y="107.1">1</text>
<text x="277.5" y="109.6">2</text>
<text x="276.4" y="125.7">2</text>
<text x="4" y="130">C</text>
<text x="276.6" y="128.7">1</text>
<text x="291.5" y="130">C</text>
<text x="34" y="143.9">TX1</text>
<text x="34" y="146.5">RX1</text>
<text x="34" y="149">TX2</text>
<text x="135.8" y="144.6">VDD</text>
<text x="135.8" y="147.1">UART_TX</text>
<text x="135.8" y="149.6">UART_RX</text>
<text x="175.3" y="148.4">A0</text>
<text x="34" y="151.6">NC</text>
<text x="34" y="154.1">NC</text>
<text x="50.2" y="154.1">NC</text>
<text x="135.8" y="152.2">SPI_MISO</text>
<text x="135.8" y="154.8">NRESET</text>
<text x="169.1" y="153.5">SPI_SCK</text>
<text x="175.6" y="151">A1</text>
<text x="243.3" y="153.7">3</text>
<text x="243.4" y="151.2">1</text>
<text x="248.1" y="152.4">1</text>
<text x="248.1" y="155">3</text>
<text x="256.2" y="155">4</text>
<text x="256.2" y="152.4">2</text>
<text x="261.1" y="151.2">2</text>
<text x="261.1" y="153.7">4</text>
<text x="34" y="156.7">NC</text>
<text x="34" y="159.2">NC</text>
<text x="34" y="161.8">NC</text>
<text x="50.2" y="161.8">NC</text>
<text x="50.2" y="159.2">NC</text>
<text x="50.2" y="156.7">NC</text>
<text x="135.8" y="157.3">I2C_SCL</text>
<text x="135.8" y="159.9">I2C_SDA</text>
<text x="166.6" y="158.6">UART_RTS</text>
<text x="169.5" y="156">SPI_NSS</text>
<text x="175.3" y="161.1">A2</text>
<text x="243.2" y="158.8">7</text>
<text x="243.2" y="161.4">9</text>
<text x="243.2" y="156.3">5</text>
<text x="248.1" y="157.5">5</text>
<text x="248.1" y="160.1">7</text>
<text x="256.2" y="157.5">6</text>
<text x="256.2" y="160.1">8</text>
<text x="261.1" y="156.3">6</text>
<text x="261.1" y="158.8">8</text>
<text x="261.1" y="161.4">10</text>
<text x="34" y="164.3">RX2</text>
<text x="34" y="166.8">NC</text>
<text x="50.2" y="166.8">NC</text>
<text x="50.2" y="164.3">NC</text>
<text x="135.8" y="162.4">RFU</text>
<text x="135.8" y="164.9">SLEEPRQ</text>
<text x="135.8" y="167.5">GND</text>
<text x="175" y="163.7">NC</text>
<text x="175.3" y="166.2">D2</text>
<text x="248.1" y="162.6">9</text>
<text x="255" y="162.6">10</text>
<text x="34" y="169.4">NC</text>
<text x="34" y="171.9">NC</text>
<text x="48.4" y="171.9">GND</text>
<text x="50.2" y="169.4">NC</text>
<text x="166.6" y="168.8">UART_CTS</text>
<text x="167.9" y="171.3">SPI_MOSI</text>
<text x="3.9" y="178.3">D</text>
<text x="34" y="174.5">NC</text>
<text x="34" y="177">NC</text>
<text x="34" y="179.6">GND</text>
<text x="46.9" y="177">5V_IN</text>
<text x="48.4" y="174.5">GND</text>
<text x="50.2" y="179.6">NC</text>
<text x="148" y="177.6" transform="rotate(-90 148 177.6)">VOUT</text>
<text x="150.5" y="177.6" transform="rotate(-90 150.5 177.6)">GND</text>
<text x="153" y="177.6" transform="rotate(-90 153 177.6)">PA_14</text>
<text x="155.6" y="177.6" transform="rotate(-90 155.6 177.6)">PA_13</text>
<text x="158.2" y="177.6" transform="rotate(-90 158.2 177.6)">PB_4</text>
<text x="160.7" y="177.6" transform="rotate(-90 160.7 177.6)">PB_3</text>
<text x="163.2" y="177.6" transform="rotate(-90 163.2 177.6)">PA_10</text>
<text x="165.8" y="177.6" transform="rotate(-90 165.8 177.6)">PA_9</text>
<text x="201.9" y="178.3">Title</text>
<text x="291.5" y="178.3">D</text>
<text x="34" y="182.1">NC</text>
<text x="34" y="184.7">NC</text>
<text x="46.8" y="184.7">IOREF</text>
<text x="50.2" y="182.1">NC</text>
<text x="201.9" y="185.9">Size</text>
<text x="214.7" y="185.9">Number</text>
<text x="265.5" y="185.9">Revision</text>
<text x="34" y="187.2">NC</text>
<text x="50.2" y="187.2">NC</text>
<text x="203.2" y="189.7">A4</text>
<text x="201.9" y="193.6">Date:</text>
<text x="201.9" y="196.1">File:</text>
<text x="213.4" y="193.6">11/07/2021</text>
<text x="213.4" y="196.1">H:\thesis_mark2\Thesis_p2\Sheet1.SchDocDrawn By:</text>
<text x="252.9" y="193.6">Sheet</text>
<text x="259.7" y="193.6">of</text>
<text x="37.9" y="199.9">1</text>
<text x="110.9" y="199.9">2</text>
<text x="184.1" y="199.9">3</text>
<text x="257.2" y="199.9">4</text>
</g>
<g font-size="2.3" fill="#262626">
<text x="47.7" y="18">GND</text>
<text x="223.9" y="21.6">AVDD</text>
<text x="250.3" y="21.2">VDD</text>
<text x="29.8" y="26.9">GND</text>
<text x="40" y="29.4">VDD</text>
<text x="90.7" y="26.8" transform="rotate(-90 90.7 26.8)">SWCLK</text>
<text x="124.9" y="30.5">GND</text>
<text x="110.4" y="40.9">GND</text>
<text x="101.5" y="43.4">VDD</text>
<text x="174" y="43.4">PGND</text>
<text x="108.1" y="52.4">SWDIO</text>
<text x="179.6" y="48.5">GND</text>
<text x="224.7" y="48.3">GND</text>
<text x="250.3" y="49.1">GND</text>
<text x="10.8" y="54.9">GND</text>
<text x="116.2" y="59.9">ZED_TX</text>
<text x="209.7" y="54.8">GND</text>
<text x="39.3" y="62.4">NRST</text>
<text x="104.8" y="62.5">ZED_RX</text>
<text x="24.8" y="68.9">GND</text>
<text x="36.6" y="68.9">AVDD</text>
<text x="240.1" y="70.1">NRST</text>
<text x="40.7" y="75.4">MDOT_RX</text>
<text x="140.6" y="75.2">GND</text>
<text x="216" y="73.9">V_BAT</text>
<text x="131.7" y="87.9">VDD</text>
<text x="219" y="89.2">GND</text>
<text x="273.3" y="88">GND</text>
<text x="98.1" y="100">VDD</text>
<text x="132" y="96.8">PGND</text>
<text x="62.7" y="107.4" transform="rotate(-90 62.7 107.4)">MDOT_TX</text>
<text x="86.2" y="107.1">GND</text>
<text x="260.6" y="103.2">V_BAT</text>
<text x="259.5" y="109.6">V_RAW</text>
<text x="177" y="115.9">GND</text>
<text x="163.9" y="122.3">GND</text>
<text x="252.9" y="126.2">V_RAW</text>
<text x="272" y="137.6">GND</text>
<text x="14.4" y="142.7">ZED_TX</text>
<text x="116.6" y="138">VDD</text>
<text x="14.4" y="145.2">ZED_RX</text>
<text x="116.2" y="145.8">MDOT_TX</text>
<text x="116.2" y="148.4">MDOT_RX</text>
<text x="234" y="148.6">VDD</text>
<text x="227.6" y="154.6">GND</text>
<text x="267" y="153.9">SWCLK</text>
<text x="267" y="150.5">SWDIO</text>
<text x="267" y="161.2">NRST</text>
<text x="73.4" y="171.9">GND</text>
<text x="15.2" y="179.6">GND</text>
<text x="70.9" y="177">VDD</text>
<text x="118.9" y="175.1">GND</text>
<text x="70.9" y="184.7">VDD</text>
<text x="147.3" y="194.2">GND</text>
</g>
<g font-size="2.3" fill="#0e0e0e">
<text x="65.9" y="15.7">R2</text>
<text x="97" y="16.2">R1</text>
<text x="65.9" y="20.3">10k</text>
<text x="97" y="20.7">510</text>
<text x="112" y="25">D1</text>
<text x="95.2" y="34.8">IC2</text>
<text x="112" y="34">LED</text>
<text x="233.6" y="33.9">4.7uF</text>
<text x="252.7" y="33.9">0.1uF</text>
<text x="268" y="33.9">0.1uF</text>
<text x="283.3" y="33.9">0.1uF</text>
<text x="95" y="38">STM32L152CCT6</text>
<text x="222.8" y="36.1" transform="rotate(-90 222.8 36.1)">0.1uF</text>
<text x="229.9" y="36.6">C1</text>
<text x="242.3" y="38.7">C3</text>
<text x="255.5" y="38.7">C4</text>
<text x="270.8" y="38.7">C5</text>
<text x="285.8" y="39">C13</text>
<text x="28.6" y="45.7">C6</text>
<text x="31.4" y="47.2">4.3pF</text>
<text x="28.6" y="55.9">C7</text>
<text x="44.9" y="55.9">Y1</text>
<text x="181.6" y="56.1">IC1</text>
<text x="182.9" y="58.6">MAXM17633AMG+</text>
<text x="28.6" y="64.1">4.3pF</text>
<text x="137.8" y="65.5" transform="rotate(-90 137.8 65.5)">0.1uF</text>
<text x="143.7" y="63.5">C8</text>
<text x="205.8" y="65">4.7uF</text>
<text x="213.4" y="65">C9</text>
<text x="257.8" y="67.4">S1</text>
<text x="193" y="78">R3</text>
<text x="257.8" y="73.4">SW-PB</text>
<text x="193" y="82.5">100k</text>
<text x="257.9" y="79">0.1uF</text>
<text x="205.5" y="85.1">C10</text>
<text x="262.8" y="85.7">C2</text>
<text x="142.2" y="94.3">47uF</text>
<text x="205.5" y="93.3">2.2uF</text>
<text x="143.2" y="102.2">C11</text>
<text x="275.8" y="103.2">P1</text>
<text x="160" y="110.8">24.3k</text>
<text x="162.5" y="108.3">R4</text>
<text x="168.9" y="109.6">C12</text>
<text x="174" y="110.8">5600pF</text>
<text x="275.8" y="113.4">Header 2</text>
<text x="279.5" y="132.2">J1</text>
<text x="32.2" y="140.1">U2</text>
<text x="134" y="140.8">U3</text>
<text x="246.3" y="148.6">J2</text>
<text x="246.3" y="166.5">M50-3600542R</text>
<text x="32.2" y="191">zed</text>
<text x="134" y="189.6">mdot</text>
</g>
</svg>
